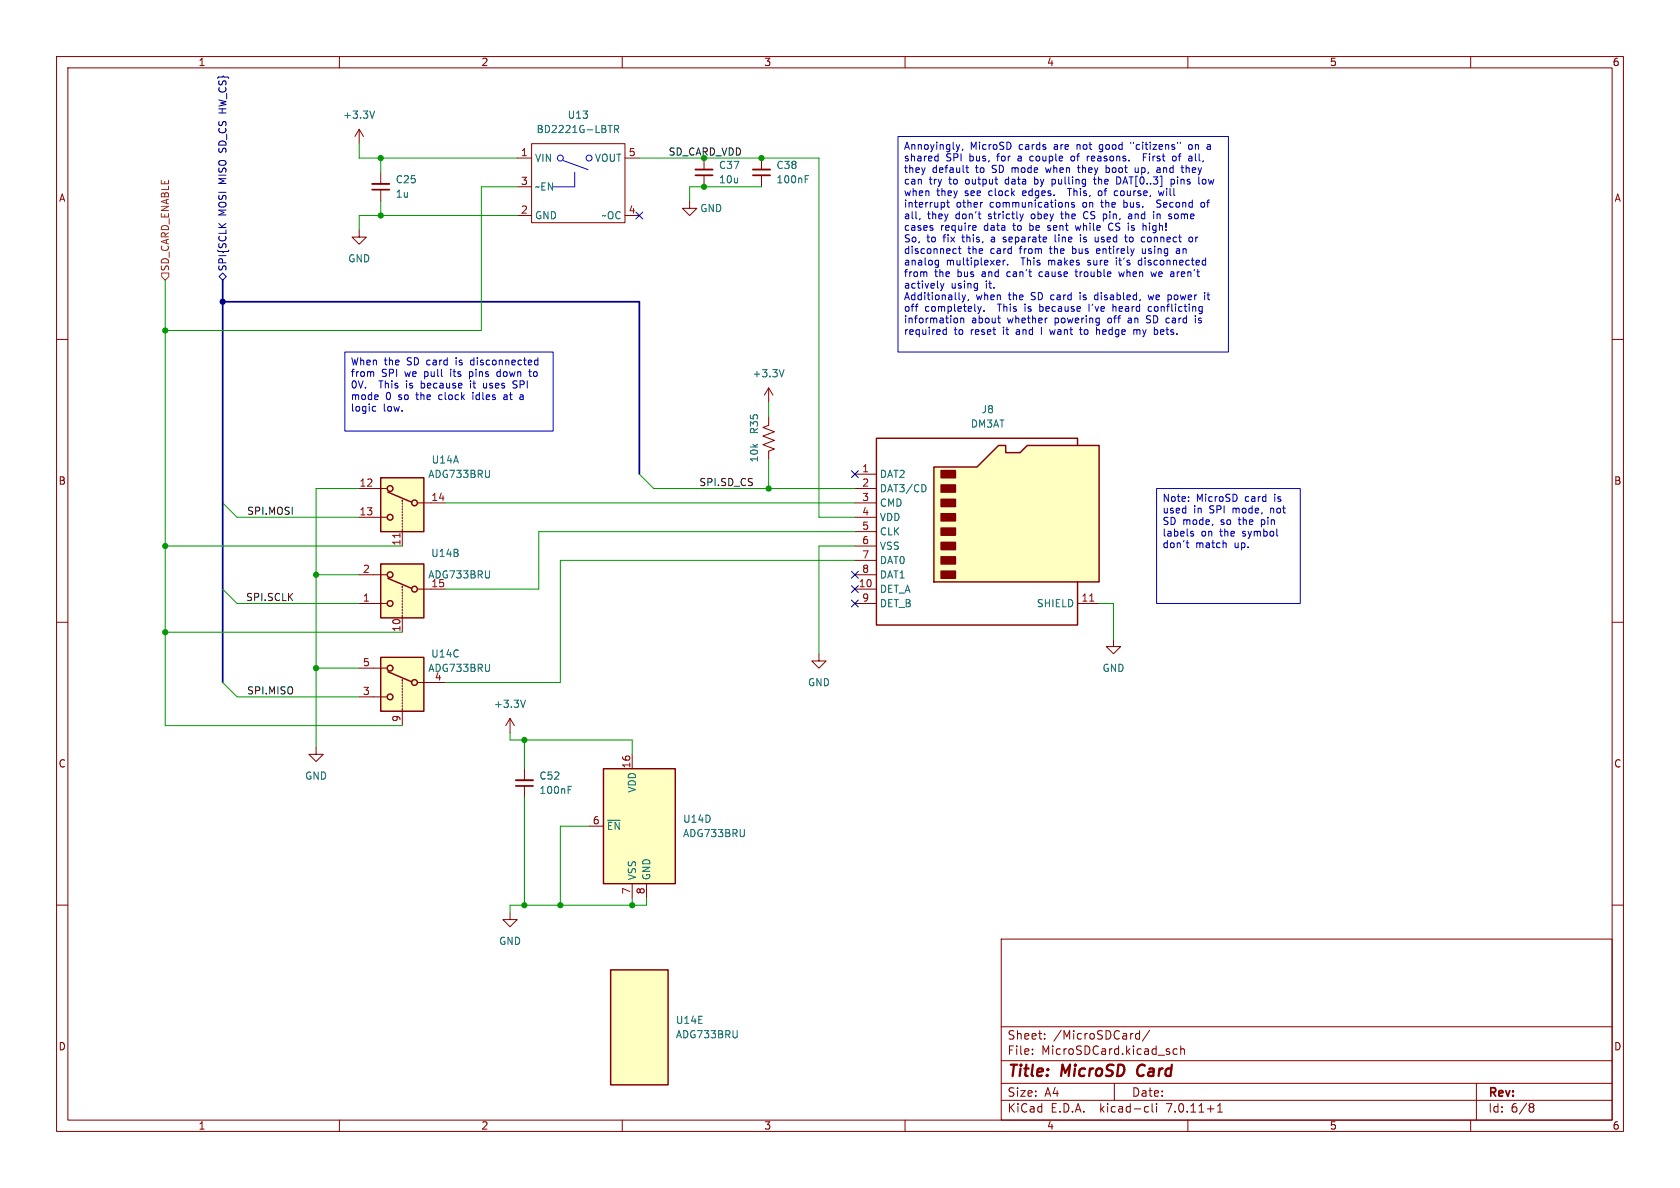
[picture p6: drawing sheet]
<svg xmlns="http://www.w3.org/2000/svg" width="297mm" height="210mm" viewBox="0 0 297 210" stroke-linecap="round" stroke-linejoin="round" font-family="sans-serif">
<g fill="none" stroke="#840000" stroke-width=".18">
<path d="M10 10h277v190h-277zM12 12h273v186h-273zM60 10v2M110 10v2M160 10v2M210 10v2M260 10v2M63.5 22.9l-.8 1.2M63.5 22.9v2.5M63.5 22.9l.8 1.2M67.3 30.5v2M67.3 33.5v2.1"/>
<path d="M91.4 27.9h2.6M91.4 38.1h2.6M91.4 33h2.6M94 25.4h16.5v14h-16.5zM110.5 27.9h2.5M110.5 38.1h2.5M121.9 35.6v1.2h1.3l-1.3 1.3-1.3-1.3h1.3M124.5 27.9v2.1M124.5 31v2M134.6 27.9v2.1M134.6 31v2M10 60h2"/>
<path d="M63.5 40.6v1.3h1.3l-1.3 1.3-1.3-1.3h1.3M285 60h2M135.9 73.7v1.5l-1 .4 2 .7-2 .8 2 .8-2 .7 2 .8-1 .4v1.5M135.9 68.6v2.5M135.9 68.6l-.8 1.3M135.9 68.6l.8 1.3M63.5 91.4h4.8M63.5 86.4h4.8M71.1 88.4v.2M71.1 88.9v.3M71.1 89.4v.3M71.1 89.9v.3"/>
<path d="M71.1 90.4v.3M71.1 90.9v.3M71.1 91.4v.3M71.1 91.9v.3M71.1 92.5v.2M71.1 93v.2M71.1 93.5v3M73.9 88.9h4.8M10 110h2M63.5 118.1h4.8M63.5 106.7h4.8M63.5 101.6h4.8"/>
<path d="M71.1 103.6v.3M71.1 104.1v.3M71.1 104.6v.3M71.1 105.2v.2M71.1 105.7v.2M71.1 106.2v.2M71.1 106.7v.2M71.1 107.2v.2M71.1 107.7v.3M71.1 108.2v.3M71.1 108.7v3.1M73.9 104.1h4.8"/>
<path d="M144.8 115.6v1.2h1.2l-1.2 1.3-1.3-1.3h1.3M285 110h2M63.5 123.2h4.8M71.1 120.1v.3M71.1 120.7v.2M71.1 121.2v.2M71.1 121.7v.2M71.1 122.2v.2M71.1 122.7v.2M71.1 123.2v.2M71.1 123.7v.3M71.1 124.2v.3"/>
<path d="M71.1 124.7v.3M71.1 125.2v3.1M73.9 120.7h4.8M90.2 127l-.8 1.3M90.2 127v2.5M90.2 127l.7 1.3M92.7 135.9v2M92.7 138.9v2.1M111.8 133.4v2.5M10 160h2M104.1 146.1h2.6M111.8 156.2v2.6"/>
<path d="M114.3 156.2v2.6M285 160h2M90.2 161.3v1.3h1.2l-1.2 1.2-1.3-1.2h1.3M177 166h108v32h-108zM60 198v2M110 198v2M160 198v2M177 194.5h108M177 191.5h108M177 187.5h108M177 181.5h108M182.5 186.3v.1"/>
<path d="M182.5 185.5v.1M184.7 183.6v.1M184.7 182.8v.1M197 191.5v3M201.5 182.2v1.5M201.5 182.8l-.5-.1-.3 .3v.4l.2 .2h.6M202.6 195.6l.4 .1M203 196.5l-.4 .1M203.2 182.1l-1.2 2M203.7 195.1v1.3l.2 .2M204.5 195.1v.1M204.5 195.6v1"/>
<path d="M208.1 185.5l-.4-.1-.3 .3v.4l.1 .2h.6M208.7 185.5l.3-.1 .3 .1 .1 .9M208.7 184.9v1.5M210 198v2M215.2 196.6h.9M215.2 195.5l.5-.4v1.5M260 198v2M261 191.5v6.5M270.6 195.1h.3l.3 .3-.3 .3M270.6 195.7h.3M270.9 195.7l.2 .2 .1 .4-.3 .3h-.3"/>
</g>
<path d="M201.3 188.5a1.27 1.27 0 0 0 0 1.6" fill="none" stroke="#840000" stroke-width=".4"/>
<g fill="#ffffc2" stroke="#ffffc2" stroke-width=".18">
<path d="M106.7 135.9h12.7v20.3h-12.7z"/>
<path d="M67.3 116.2h7.6v9.5h-7.6z"/>
<path d="M67.3 99.7h7.6v9.5h-7.6z"/>
<path d="M107.9 171.5h10.2v20.3h-10.2z"/>
<path d="M67.3 84.5h7.6v9.5h-7.6z"/>
</g>
<g fill="none" stroke="#840000" stroke-width=".25">
<path d="M67.3 99.7h7.6v9.5h-7.6zM67.3 84.5h7.6v9.5h-7.6zM68.6 87l4.2 1.8M67.3 116.2h7.6v9.5h-7.6zM68.6 118.7l4.2 1.8M68.6 102.2l4.2 1.8M106.7 135.9h12.7v20.3h-12.7zM107.9 171.5h10.2v20.3h-10.2z"/>
<circle cx="69" cy="91.4" r=".51"/>
<circle cx="69" cy="86.4" r=".51"/>
<circle cx="73.3" cy="88.9" r=".51"/>
<circle cx="69" cy="118.1" r=".51"/>
<circle cx="69" cy="101.6" r=".51"/>
<circle cx="69" cy="106.7" r=".51"/>
<circle cx="73.3" cy="104.1" r=".51"/>
<circle cx="69" cy="123.2" r=".51"/>
<circle cx="73.3" cy="120.7" r=".51"/>
</g>
<path d="M66.2 19.6l-.4 1.3M107.5 22.2h.7M108.6 22.8h.7l.1-.2-.1-.3-.7-.1v1.2M108.9 22.8l.5 .6M142.4 31.7h.4M142.4 31.1h.6M138.6 65.3l-.4 1.3M92.9 123.8l-.4 1.2M100.4 139.6h.5M100.4 139h.6M107.4 145h2.2" fill="none" stroke="#006464" stroke-width=".18"/>
<path d="M65.8 32.5h3M122.9 30h3.1M133.1 30h3M91.2 137.9h3" fill="none" stroke="#840000" stroke-width=".33"/>
<path d="M65.8 33.5h3M122.9 31h3.1M133.1 31h3M91.2 138.9h3" fill="none" stroke="#840000" stroke-width=".3"/>
<g fill="none" stroke="#00f" stroke-width=".18">
<path d="M99.6 28.4l4.4 1.6M101.6 30.5v2.5h-3.8"/>
<circle cx="99.1" cy="27.9" r=".52"/>
<circle cx="104.1" cy="27.9" r=".52"/>
</g>
<path d="M70.7 94.3v.7" fill="none" stroke="#a90000" stroke-width=".18"/>
<path d="M165.1 82.6h7.6l3.8-3.9h1.3v1.3h2.5l1.3-1.3h12.7v24.2h-29.2z" fill="#ffffc2"/>
<g fill="#840000" stroke="#840000" stroke-width=".25">
<path d="M166.4 101h2.5v1.2h-2.5z"/>
<path d="M166.4 98.4h2.5v1.3h-2.5z"/>
<path d="M166.4 95.9h2.5v1.3h-2.5z"/>
<path d="M166.4 93.3h2.5v1.3h-2.5z"/>
<path d="M166.4 90.8h2.5v1.3h-2.5z"/>
<path d="M166.4 88.3h2.5v1.2h-2.5z"/>
<path d="M166.4 85.7h2.5v1.3h-2.5z"/>
<path d="M166.4 83.2h2.5v1.3h-2.5z"/>
</g>
<path d="M190.5 78.7v-1.2h-35.6v33h35.6v-7.6M165.1 82.6h7.6l3.8-3.9h1.3v1.3h2.5l1.3-1.3h12.7v24.2h-29.2z" fill="none" stroke="#840000" stroke-width=".25"/>
<g fill="none" stroke="#840000" stroke-width=".18">
<path d="M151.1 83.8h3.8M151.1 86.4h3.8M151.1 88.9h3.8M151.1 91.4h3.8M151.1 94h3.8M151.1 96.5h3.8M151.1 99.1h3.8M151.1 104.1h3.8M151.1 106.7h3.8M151.1 101.6h3.8M190.5 106.7h3.8M196.8 113v1.3h1.3l-1.3 1.3-1.2-1.3h1.2"/>
<path d="M55.9 132.1v1.3h1.2l-1.2 1.2-1.3-1.2h1.3"/>
</g>
<path d="M192.6 106.3h.8" fill="none" stroke="#a90000" stroke-width=".18"/>
<path d="M163.5 85.7l.2 .5-.2 .7" fill="none" stroke="#006464" stroke-width=".18"/>
<path d="M112.4 37.5l1.2 1.2M113.6 37.5l-1.2 1.2M39.4 48.3l.6 .6-.6 .6-.7-.6zM150.5 83.2l1.2 1.2M151.7 83.2l-1.2 1.2M150.5 101l1.2 1.2M150.5 106.1l1.2 1.2M150.5 103.5l1.2 1.2M151.7 101l-1.2 1.2M151.7 106.1l-1.2 1.2M151.7 103.5l-1.2 1.2" fill="none" stroke="#000084" stroke-width=".18"/>
<path d="M28.6 48.3h1.2v.6l-.6 .6-.6-.6z" fill="none" stroke="#725600" stroke-width=".18"/>
<g fill="none" stroke="#0000c2" stroke-width=".18">
<path d="M158.7 24.1h58.5v38.1h-58.5zM162.6 38.6l-.1 .3M165.9 27.2v1.2M165.9 28.4h-.4M166.9 35.9l.1 .5-.2 .2M167.5 35.4v1l.3 .2M169.1 25.6l.3 .8M169.4 26.4l-.2 .3M169.7 25.6l-.3 .8M170.2 26.3l-.1 .3M170.7 29.6h.5M170.9 29.2v1.1l.3 .2"/>
<path d="M172.1 39.9h.4l.1 .3-.6 .1M173.6 35.8h.1M180.9 37.8l-.3 .9M182.3 27.6l-.2 .2v.4l.2 .2M182.9 31.3v1.2M182.9 32.5h.1M183 31.7l-.1 .1M184.8 29.6l.3 .9M186 31.7v1.3M186 32.5h.4M186.4 31.7l-.4 .1M187.5 37.8h.5"/>
<path d="M187.7 37.4v1.2M188.4 35.8h.4l.1 .8M189.1 33.3v1.3M189.5 35.8v.3l.4 .2 .1 .1-.2 .2h-.4M189.7 27.6l-.3 .1-.1 .1 .1 .5 .3 .1M190.1 39.9l.2 .8 .3-.6M190.5 29.6h.4M190.6 29.2v1.1l.3 .2M191.7 37.6l-.1 .3v.5l.4 .3M192.6 27.6l-.4 .2M193.5 31.3v1.1l.3 .1M194.4 26.8h.1"/>
<path d="M194.6 25.6l-.3 .2v.4l.3 .2M194.7 33.8l-.3-.1-.2 .3 .1 .5h.4M195.5 29.7l.4-.1 .2 .2M195.5 29.2v1.3M196 40l.1 .5 .4 .2M196.1 30.4l-.2 .1-.4-.1M197.2 33.7l.4 .1M197.6 34.5l-.4 .1M198 31.5a.66 .66 0 0 1 .1 .7 .66 .66 0 0 1-.7 .3M198.7 35.4v1.2M198.7 36.6h.1M199.5 37.9h.5l.1 .8"/>
<path d="M199.9 25.1v.3M200.1 38.1l-.4 .1-.2 .2 .2 .3 .4-.1M200.7 29.6v.8l.3 .1 .2-.1M201.2 29.6v.9M202.1 27.8h.5M202.1 27.2v1.2M202.4 39.9l.2 .2v.6M204.5 36.6h.6M204.5 35.7l.1 .2 .5 .2M204.6 37.8v.9M204.7 29.6l.3 .1 .1 .8M204.8 33.7l.2 .9 .3-.6 .2 .6 .3-.9"/>
<path d="M204.9 37.8l-.3 .1M205.1 30.4l-.4 .1M205.1 29.9l-.4 .1M205.2 35.4h-.5l-.2 .2M207 31.8l.4-.1 .2 .2-.1 .6h-.5M207 31.7v1.3M207.5 27.6l.3 .1 .1 .1v.5l-.4 .1M207.8 37.9l-.2 .2 .2 .5M208.3 27.6h.5M208.7 25.1v.3M209.7 29.2v1.3M210.1 29.6l-.4 .2"/>
<path d="M210.7 25.6h-.3l-.3 .2 .1 .5h.5M211.3 27.2v1.1l.2 .1M212.4 35.9l.1-.1 .4 .1 .1 .5-.2 .2h-.3l-.1-.1zM212.6 31.8v.6l.2 .1h.3M213.6 25.6h.2l.2 .1v.7M214 26.3l-.4 .1M214 25.9h-.4M163.9 48.2v.7M164.8 40.3l.1 .2-.1 .2M165.4 46.8h.5M165.4 46.1h.5M165.9 46v1l-.1 .2-.3 .1"/>
<path d="M166.3 50.1l.3 .8M166.6 50.9l-.3 .5M166.7 58.9l.2 .2h.4M166.9 50.1l-.3 .8M167.3 57.9v1.2M167.3 58.3h-.4l-.2 .2M168.7 44h.4M169.1 44.7l-.4 .1M169.2 56.3v.7l-.3 .1M169.4 44h.5M169.6 43.5v1.1l.3 .2M169.6 52.9l.1 .1"/>
<path d="M169.8 56.2v.9M170.1 52.1l.3 .9M170.4 53l-.3 .4M170.4 56.4v.7M170.7 52.1l-.3 .9M171.2 52.9l-.1 .3M172.5 40.7h-.4M172.9 54.2l.3 .8M173.2 55l-.3 .5M173.5 54.2l-.3 .8M174 54.9v.1M176.4 56.2h.5"/>
<path d="M176.7 46.1l.1 .2-.6 .1M176.7 57.1h.2M177.3 46v.9M177.3 42.7l.2 .1M177.5 41.9l-.2 .2 .2 .2M177.7 46l-.4 .2M178.1 46.7v.2M183.8 53.8v1.2M183.8 55h.1M183.9 48l-.2 .3v.4l.2 .2M183.9 54.2h-.1M184.1 57.9v1.2"/>
<path d="M185.2 40.7h.1M185.2 40.1l.2 .2M185.6 58.3l.2 .8 .2-.6M186.5 41.5v1.1l.2 .2M189.6 43.5v1.3M189.6 44.7l.1 .1M189.7 44h-.1M190 48h.5M190.2 47.6v1.1l.3 .2M190.9 51.7v.1M190.9 52.1v.9M191 41.9v.9"/>
<path d="M191 57.9v1l.3 .2M192.3 46.8l.1 .1M192.5 46l-.2 .2 .2 .2M192.5 53.8v1.2M194 52.1l-.4 .1-.1 .2v.5l.5 .1M194.2 41.9v.9M194.2 42.6l-.4 .2M194.3 44h-.3l-.1 .1v.6l.4 .1M194.4 58.5v.6M194.5 44.3l-.6 .1M196.8 53.8v1.2M196.8 54.2v.1"/>
<path d="M197.2 54.2l.1 .2M197.4 46v.9M197.8 48l.2 .9 .3-.6 .2 .6M198.8 41.9h.5M199.2 42.8h.1M199.6 56.2l-.1 .1M199.6 56.6l-.2 .2 .2 .3M199.9 41.9l-.2 .3v.3l.2 .3M200.5 58.3h.3l.2 .2M201 58.5v.6M201.5 58.3h-.3l-.2 .2M201.8 46.1l-.3-.1-.3 .2 .1 .6h.5"/>
<path d="M202 44v.7l.3 .1 .2-.1M202.7 57l.5 .1M202.7 56l.1 .3 .4 .2M202.9 42v.6M203 52.1l.2 .9 .3-.6 .2 .6M203.2 55.8l-.4 .1M203.5 48l.2 .9 .2-.6 .3 .6 .2-.9M203.6 54.2h-.4l-.2 .2 .1 .6h.5M204.1 57.9v1.2M205.2 58.3v.8M205.8 58.6l-.6 .1M206.9 52.1l.2 .3v.3l-.2 .3"/>
<path d="M208 44h.5v.8M208.5 44.3h-.4l-.2 .2 .2 .3 .4-.1M210.2 42.2l.2-.3 .3 .1 .1 .2-.1 .5-.3 .1-.2-.3M211.3 56.2v.9M211.4 41.9v.9M211.8 41.9l-.4 .3M211.9 57l.3 .1M211.9 56.4l.2 .3M213 51.7v.1M213.4 52.1h.5M213.6 51.7v1.1l.3 .2M61 62.2h36.8v14h-36.8z"/>
<path d="M65.9 65.7l.2 .2v.6M66.1 71.8l.3 .1M66.4 72.6l-.3 .1M83 65.7v1.3M83 66.5h.1M83.1 65.7l-.1 .1M83.2 67.7v.9M83.3 63.7l-.1 .2 .1 .5M83.6 69.8v.8M85.5 67.7v.7l.3 .2M88.3 65.7l-.3 .1-.2 .1 .1 .5 .4 .1M89.5 69.8l-.4 .1"/>
<path d="M89.5 70.2h-.3l-.2 .1 .1 .3h.4M90.7 68.5h.6M90.7 67.6l.1 .3 .5 .1M91.9 69.9h.5l.1 .7M91.9 70.6h.6M92.5 70.1l-.6 .1M93.5 65.7h.4M93.6 65.3v1.1l.3 .1M94.7 63.7h.4M95.1 63.2v1.3M95.1 64.4l-.4 .1M204.5 86.4h25.4v20.3h-25.4z"/>
<path d="M209.7 96h.5M209.9 95.5v1.1l.3 .2M210.1 88.5v.1M210.1 87.8v.2M210.5 94.3l.5 .1v.2l-.2 .2-.3-.1M216.6 96l.2 .1v.7"/>
</g>
<path d="M39.4 49.5v71.2M39.4 53.3h73.6v30.5" fill="none" stroke="#000084" stroke-width=".3"/>
<g fill="none" stroke="#009600" stroke-width=".18">
<path d="M63.5 25.4v2.5h27.9M67.3 27.9v2.6M67.3 35.6v2.5M91.4 33h-6.3v25.4h-55.9M91.4 38.1h-27.9v2.5M113 27.9h31.8v63.5h6.3M134.6 33h-12.7v2.6M29.2 49.5v78.8h41.9M135.9 71.1v2.6M29.2 96.5h41.9M39.4 88.9l2.5 2.5h21.6M63.5 86.4h-7.6v45.7"/>
<path d="M78.7 88.9h72.4M113 83.8l2.6 2.6h35.5M135.9 81.3v5.1M151.1 96.5h-6.3v19.1M151.1 94h-55.9v10.1h-16.5M151.1 99.1h-52v21.6h-20.4M29.2 111.8h41.9M39.4 104.1l2.5 2.6h21.6M55.9 101.6h7.6M55.9 118.1h7.6M194.3 106.7h2.5v6.3M39.4 120.7l2.5 2.5h21.6"/>
<path d="M90.2 129.5v1.3h21.6v2.6M92.7 130.8v5.1M92.7 141v19M104.1 146.1h-5v13.9M111.8 158.8v1.2M114.3 158.8v1.2h-24.1v1.3"/>
</g>
<g fill="#009600" stroke="#009600" stroke-width=".18">
<circle cx="29.2" cy="111.8" r=".46"/>
<circle cx="29.2" cy="96.5" r=".46"/>
<circle cx="92.7" cy="130.8" r=".46"/>
<circle cx="55.9" cy="118.1" r=".46"/>
<circle cx="135.9" cy="86.4" r=".46"/>
<circle cx="92.7" cy="160" r=".46"/>
<circle cx="99.1" cy="160" r=".46"/>
<circle cx="111.8" cy="160" r=".46"/>
<circle cx="29.2" cy="58.4" r=".46"/>
<circle cx="55.9" cy="101.6" r=".46"/>
<circle cx="67.3" cy="38.1" r=".46"/>
<circle cx="67.3" cy="27.9" r=".46"/>
<circle cx="124.5" cy="33" r=".46"/>
<circle cx="134.6" cy="27.9" r=".46"/>
</g>
<circle cx="39.4" cy="53.3" r=".46" fill="#000084" stroke="#000084" stroke-width=".18"/>
<g font-size="2.8" fill="#840000">
<text x="178" y="190.9">Title:</text>
<text x="187.7" y="190.9">MicroSD</text>
<text x="201.9" y="190.9">Card</text>
</g>
<g font-size="2.1" fill="#840000">
<text x="178" y="184">Sheet:</text>
<text x="186.2" y="184">/MicroSDCard/</text>
<text x="178" y="186.7">File:</text>
<text x="184.1" y="186.7">MicroSDCard.kicad_sch</text>
<text x="178" y="196.9">KiCad</text>
<text x="178" y="194.1">Size:</text>
<text x="184.7" y="194.1">A4</text>
<text x="185.7" y="196.9">E.D.A.</text>
<text x="194.6" y="196.9">kicad-cli</text>
<text x="200" y="194.1">Date:</text>
<text x="206.5" y="196.9">7.0.11+1</text>
<text x="263" y="194.3">Rev:</text>
<text x="263" y="196.9">Id:</text>
<text x="267.1" y="196.9">6/8</text>
</g>
<g font-size="1.8" fill="#840000">
<text x="35" y="11.9">1</text>
<text x="85" y="11.9">2</text>
<text x="135" y="11.9">3</text>
<text x="185" y="11.9">4</text>
<text x="235" y="11.9">5</text>
<text x="285" y="11.9">6</text>
<text x="10.3" y="35.9">A</text>
<text x="285.3" y="35.9">A</text>
<text x="10.3" y="85.9">B</text>
<text x="285.3" y="85.9">B</text>
<text x="10.3" y="135.9">C</text>
<text x="285.3" y="135.9">C</text>
<text x="10.3" y="185.9">D</text>
<text x="285.3" y="185.9">D</text>
<text x="35" y="199.9">1</text>
<text x="85" y="199.9">2</text>
<text x="135" y="199.9">3</text>
<text x="185" y="199.9">4</text>
<text x="235" y="199.9">5</text>
<text x="285" y="199.9">6</text>
</g>
<g font-size="1.8" fill="#006464">
<text x="60.6" y="21.2">+3.3V</text>
<text x="94.8" y="23.7">BD2221G-LBTR</text>
<text x="100.3" y="21.2">U13</text>
<text x="94.5" y="28.8">VIN</text>
<text x="105.1" y="28.8">VOUT</text>
<text x="69.9" y="35.1">1u</text>
<text x="69.9" y="32.6">C25</text>
<text x="94.5" y="33.9">~EN</text>
<text x="127" y="30.1">C37</text>
<text x="127" y="32.6">10u</text>
<text x="137.2" y="32.6">100nF</text>
<text x="137.2" y="30.1">C38</text>
<text x="94.5" y="39">GND</text>
<text x="106.3" y="39">~OC</text>
<text x="123.7" y="37.7">GND</text>
<text x="61.5" y="46.6">GND</text>
<text x="132.9" y="66.9">+3.3V</text>
<text x="134.2" y="76.9" transform="rotate(-90 134.2 76.9)">R35</text>
<text x="171.5" y="75.8">DM3AT</text>
<text x="173.4" y="73.3">J8</text>
<text x="76.2" y="82.1">U14A</text>
<text x="134.2" y="81.8" transform="rotate(-90 134.2 81.8)">10k</text>
<text x="75.6" y="84.7">ADG733BRU</text>
<text x="155.4" y="84.7">DAT2</text>
<text x="155.4" y="87.2">DAT3/CD</text>
<text x="155.4" y="89.8">CMD</text>
<text x="155.4" y="92.3">VDD</text>
<text x="155.4" y="94.8">CLK</text>
<text x="76.1" y="98.7">U14B</text>
<text x="155.4" y="97.4">VSS</text>
<text x="155.4" y="99.9">DAT0</text>
<text x="75.6" y="102.5">ADG733BRU</text>
<text x="76.2" y="103.9">15</text>
<text x="155.4" y="105">DET_A</text>
<text x="155.4" y="102.5">DAT1</text>
<text x="155.4" y="107.5">DET_B</text>
<text x="183.2" y="107.5">SHIELD</text>
<text x="75.6" y="119">ADG733BRU</text>
<text x="76.1" y="116.4">U14C</text>
<text x="194.8" y="119">GND</text>
<text x="76.8" y="120.4">4</text>
<text x="87.2" y="125.3">+3.3V</text>
<text x="142.7" y="121.5">GND</text>
<text x="53.8" y="138">GND</text>
<text x="95.3" y="140.6">100nF</text>
<text x="95.3" y="138">C52</text>
<text x="112.6" y="140.2" transform="rotate(-90 112.6 140.2)">VDD</text>
<text x="107.2" y="146.9">~{EN}</text>
<text x="120.7" y="145.6">U14D</text>
<text x="120.7" y="148.2">ADG733BRU</text>
<text x="112.6" y="155.7" transform="rotate(-90 112.6 155.7)">VSS</text>
<text x="115.2" y="155.7" transform="rotate(-90 115.2 155.7)">GND</text>
<text x="88.1" y="167.2">GND</text>
<text x="119.4" y="181.2">U14E</text>
<text x="119.4" y="183.7">ADG733BRU</text>
</g>
<g font-size="1.8" fill="#000084">
<text x="40.2" y="26.7" transform="rotate(-90 40.2 26.7)">SD_CS HW_CS}</text>
<text x="40.2" y="32.4" transform="rotate(-90 40.2 32.4)">MISO</text>
<text x="40.2" y="38.2" transform="rotate(-90 40.2 38.2)">MOSI</text>
<text x="40.2" y="48.1" transform="rotate(-90 40.2 48.1)">SPI{SCLK</text>
</g>
<g font-size="1.8" fill="#a90000">
<text x="92" y="27.7">1</text>
<text x="111.1" y="27.7">5</text>
<text x="92" y="32.8">3</text>
<text x="92" y="37.8">2</text>
<text x="111.1" y="37.8">4</text>
<text x="152.3" y="83.6">1</text>
<text x="63.5" y="86.1">12</text>
<text x="76.2" y="88.6">14</text>
<text x="152.3" y="86.1">2</text>
<text x="152.3" y="88.6">3</text>
<text x="63.5" y="91.2">13</text>
<text x="152.3" y="91.2">4</text>
<text x="152.3" y="93.7">5</text>
<text x="64.1" y="101.3">2</text>
<text x="70.9" y="96.6" transform="rotate(-90 70.9 96.6)">11</text>
<text x="152.3" y="96.3">6</text>
<text x="152.3" y="98.8">7</text>
<text x="152.3" y="101.3">8</text>
<text x="64.1" y="106.4">1</text>
<text x="151.7" y="103.9">10</text>
<text x="152.3" y="106.4">9</text>
<text x="191.1" y="106.4">11</text>
<text x="70.9" y="111.8" transform="rotate(-90 70.9 111.8)">10</text>
<text x="64.1" y="117.9">5</text>
<text x="64.1" y="122.9">3</text>
<text x="70.9" y="127.7" transform="rotate(-90 70.9 127.7)">9</text>
<text x="111.5" y="135.9" transform="rotate(-90 111.5 135.9)">16</text>
<text x="104.7" y="145.8">6</text>
<text x="111.5" y="158.2" transform="rotate(-90 111.5 158.2)">7</text>
<text x="114" y="158.2" transform="rotate(-90 114 158.2)">8</text>
</g>
<text font-size="1.8" fill="#009600" x="118.1" y="27.6">SD_CARD_VDD</text>
<g font-size="1.8" fill="#0000c2">
<text x="159.7" y="26.8">Annoyingly,</text>
<text x="159.7" y="28.9">shared</text>
<text x="167.2" y="28.9">SPI</text>
<text x="171.5" y="28.9">bus,</text>
<text x="171.5" y="26.8">MicroSD</text>
<text x="176.6" y="28.9">for</text>
<text x="180.2" y="26.8">cards</text>
<text x="180.4" y="28.9">a</text>
<text x="182.7" y="28.9">couple</text>
<text x="186.6" y="26.8">are</text>
<text x="190.2" y="28.9">of</text>
<text x="190.8" y="26.8">not</text>
<text x="193.2" y="28.9">reasons.</text>
<text x="195" y="26.8">good</text>
<text x="200.8" y="26.8">&quot;citizens&quot;</text>
<text x="203.6" y="28.9">First</text>
<text x="209" y="28.9">of</text>
<text x="211.2" y="26.8">on</text>
<text x="212" y="28.9">all,</text>
<text x="159.7" y="30.9">they</text>
<text x="159.7" y="32.9">can</text>
<text x="159.7" y="35">when</text>
<text x="164.3" y="32.9">try</text>
<text x="164.8" y="30.9">default</text>
<text x="165.6" y="35">they</text>
<text x="167.9" y="32.9">to</text>
<text x="170.7" y="35">see</text>
<text x="171" y="32.9">output</text>
<text x="172.6" y="30.9">to</text>
<text x="175.1" y="35">clock</text>
<text x="175.7" y="30.9">SD mode</text>
<text x="178.2" y="32.9">data</text>
<text x="181.3" y="35">edges.</text>
<text x="183.5" y="32.9">by</text>
<text x="185.6" y="30.9">when</text>
<text x="186.8" y="32.9">pulling</text>
<text x="189.7" y="35">This,</text>
<text x="191.5" y="30.9">they</text>
<text x="194.5" y="32.9">the</text>
<text x="195.2" y="35">of</text>
<text x="196.6" y="30.9">boot</text>
<text x="198.3" y="35">course,</text>
<text x="198.6" y="32.9">DAT[0..3]</text>
<text x="201.9" y="30.9">up,</text>
<text x="206" y="30.9">and</text>
<text x="206.3" y="35">will</text>
<text x="208.5" y="32.9">pins</text>
<text x="210.6" y="30.9">they</text>
<text x="213.6" y="32.9">low</text>
<text x="159.7" y="37">interrupt</text>
<text x="159.7" y="39.1">all,</text>
<text x="159.7" y="41.1">cases</text>
<text x="164" y="39.1">they</text>
<text x="166.3" y="41.1">require</text>
<text x="169" y="37">other</text>
<text x="169.1" y="39.1">don't</text>
<text x="174.1" y="41.1">data</text>
<text x="175" y="39.1">strictly</text>
<text x="175.1" y="37">communications</text>
<text x="179.4" y="41.1">to</text>
<text x="182.5" y="41.1">be</text>
<text x="182.8" y="39.1">obey</text>
<text x="185.9" y="41.1">sent</text>
<text x="188.3" y="39.1">the</text>
<text x="191" y="41.1">while</text>
<text x="191.7" y="37">on</text>
<text x="192.4" y="39.1">CS pin,</text>
<text x="195.2" y="37">the</text>
<text x="197" y="41.1">CS is</text>
<text x="199.3" y="37">bus.</text>
<text x="200.8" y="39.1">and</text>
<text x="203.5" y="41.1">high!</text>
<text x="205.4" y="39.1">in</text>
<text x="205.6" y="37">Second</text>
<text x="208.3" y="39.1">some</text>
<text x="213.6" y="37">of</text>
<text x="159.7" y="43.2">So,</text>
<text x="159.7" y="45.2">disconnect</text>
<text x="159.7" y="47.3">analog</text>
<text x="163.8" y="43.2">to</text>
<text x="166.9" y="43.2">fix</text>
<text x="167.3" y="47.3">multiplexer.</text>
<text x="170.4" y="43.2">this,</text>
<text x="171.1" y="45.2">the</text>
<text x="175.2" y="45.2">card</text>
<text x="175.7" y="43.2">a</text>
<text x="178" y="43.2">separate</text>
<text x="180.6" y="45.2">from</text>
<text x="180.9" y="47.3">This</text>
<text x="185.8" y="47.3">makes</text>
<text x="186.1" y="45.2">the</text>
<text x="187.3" y="43.2">line</text>
<text x="190.2" y="45.2">bus</text>
<text x="192" y="43.2">is</text>
<text x="193" y="47.3">sure</text>
<text x="194.7" y="45.2">entirely</text>
<text x="194.8" y="43.2">used</text>
<text x="198.2" y="47.3">it's</text>
<text x="200.4" y="43.2">to</text>
<text x="202.3" y="47.3">disconnected</text>
<text x="203" y="45.2">using</text>
<text x="203.5" y="43.2">connect</text>
<text x="209.2" y="45.2">an</text>
<text x="159.7" y="49.3">from</text>
<text x="159.7" y="51.3">actively</text>
<text x="159.7" y="53.4">Additionally,</text>
<text x="165.2" y="49.3">the</text>
<text x="168.1" y="51.3">using</text>
<text x="169.4" y="49.3">bus</text>
<text x="172.5" y="53.4">when</text>
<text x="173.9" y="49.3">and</text>
<text x="174.4" y="51.3">it.</text>
<text x="178.4" y="53.4">the</text>
<text x="178.5" y="49.3">can't</text>
<text x="182.6" y="53.4">SD card</text>
<text x="184.4" y="49.3">cause</text>
<text x="191" y="49.3">trouble</text>
<text x="191.6" y="53.4">is</text>
<text x="194.4" y="53.4">disabled,</text>
<text x="198.9" y="49.3">when</text>
<text x="204.1" y="53.4">we</text>
<text x="204.8" y="49.3">we</text>
<text x="207.7" y="53.4">power</text>
<text x="208.4" y="49.3">aren't</text>
<text x="159.7" y="55.4">off</text>
<text x="159.7" y="57.5">information</text>
<text x="159.7" y="59.5">required</text>
<text x="163.5" y="55.4">completely.</text>
<text x="168.7" y="59.5">to</text>
<text x="171.7" y="59.5">reset</text>
<text x="171.8" y="57.5">about</text>
<text x="176.7" y="55.4">This</text>
<text x="177.6" y="59.5">it</text>
<text x="178.3" y="57.5">whether</text>
<text x="180.1" y="59.5">and</text>
<text x="181.6" y="55.4">is</text>
<text x="184.4" y="55.4">because</text>
<text x="186.5" y="59.5">want</text>
<text x="186.7" y="57.5">powering</text>
<text x="192" y="59.5">to</text>
<text x="193.3" y="55.4">I've</text>
<text x="195.1" y="59.5">hedge</text>
<text x="196.3" y="57.5">off</text>
<text x="197.8" y="55.4">heard</text>
<text x="200.1" y="57.5">an</text>
<text x="201.9" y="59.5">my</text>
<text x="203.6" y="57.5">SD card</text>
<text x="204.3" y="55.4">conflicting</text>
<text x="205.7" y="59.5">bets.</text>
<text x="212.6" y="57.5">is</text>
<text x="61.9" y="64.9">When</text>
<text x="67.9" y="64.9">the</text>
<text x="72.1" y="64.9">SD card</text>
<text x="81" y="64.9">is</text>
<text x="83.9" y="64.9">disconnected</text>
<text x="61.9" y="67">from</text>
<text x="61.9" y="69">0V.</text>
<text x="61.9" y="71">mode</text>
<text x="67.2" y="69">This</text>
<text x="67.4" y="67">SPI</text>
<text x="68.2" y="71">0</text>
<text x="70.5" y="71">so</text>
<text x="71.7" y="67">we</text>
<text x="72.1" y="69">is</text>
<text x="73.9" y="71">the</text>
<text x="74.9" y="69">because</text>
<text x="75.3" y="67">pull</text>
<text x="78" y="71">clock</text>
<text x="80.1" y="67">its</text>
<text x="83.6" y="67">pins</text>
<text x="83.8" y="69">it</text>
<text x="84.2" y="71">idles</text>
<text x="86.3" y="69">uses</text>
<text x="88.7" y="67">down</text>
<text x="89.9" y="71">at</text>
<text x="91.8" y="69">SPI</text>
<text x="94.7" y="67">to</text>
<text x="61.9" y="73.1">logic</text>
<text x="67.7" y="73.1">low.</text>
<text x="205.4" y="89">Note:</text>
<text x="211.5" y="89">MicroSD</text>
<text x="220.2" y="89">card</text>
<text x="225.6" y="89">is</text>
<text x="205.4" y="91.1">used</text>
<text x="205.4" y="93.1">SD mode,</text>
<text x="205.4" y="95.2">labels</text>
<text x="211" y="91.1">in</text>
<text x="212.3" y="95.2">on</text>
<text x="213.9" y="91.1">SPI</text>
<text x="215.8" y="95.2">the</text>
<text x="215.9" y="93.1">so</text>
<text x="218.2" y="91.1">mode,</text>
<text x="219.3" y="93.1">the</text>
<text x="219.9" y="95.2">symbol</text>
<text x="223.4" y="93.1">pin</text>
<text x="225" y="91.1">not</text>
<text x="205.4" y="97.2">don't</text>
<text x="211.4" y="97.2">match</text>
<text x="218.3" y="97.2">up.</text>
</g>
<text font-size="1.8" fill="#725600" x="30.1" y="48.1" transform="rotate(-90 30.1 48.1)">SD_CARD_ENABLE</text>
<g font-size="1.8" fill="#0f0f0f">
<text x="123.5" y="86">SPI.SD_CS</text>
<text x="43.6" y="91.1">SPI.MOSI</text>
<text x="43.4" y="106.3">SPI.SCLK</text>
<text x="43.6" y="122.8">SPI.MISO</text>
</g>
</svg>
